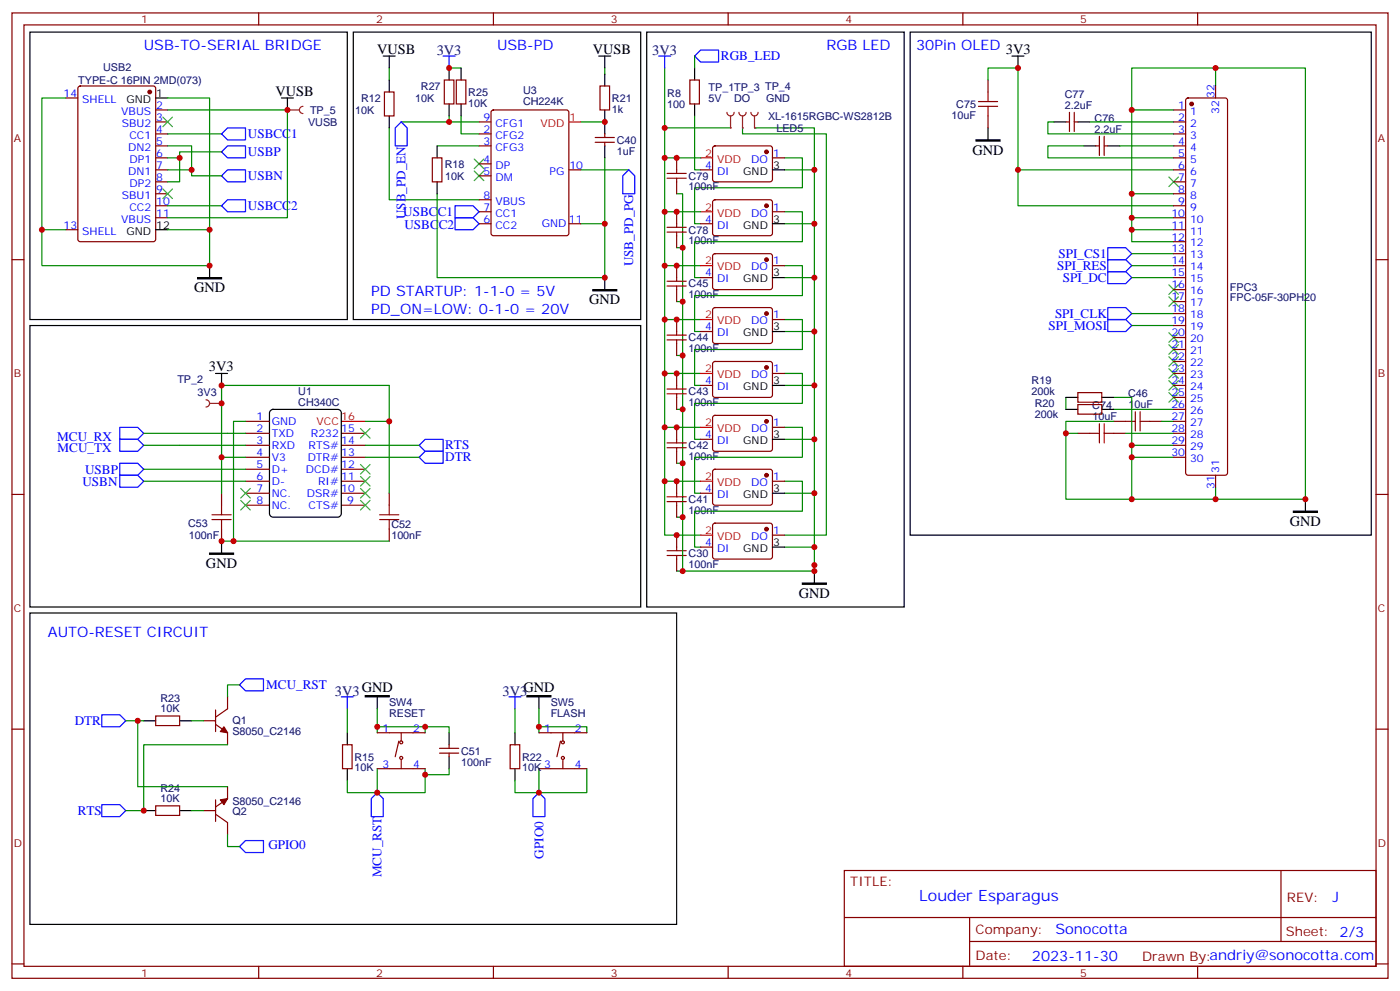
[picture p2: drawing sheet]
<svg xmlns="http://www.w3.org/2000/svg" width="412mm" height="292mm" viewBox="0 0 412 292" stroke-linecap="round" stroke-linejoin="round" font-family="sans-serif">
<g fill="none" stroke="#870000" stroke-width=".35">
<path d="M3.5 3.8h405.4v284.3h-405.4zM7.1 7.3h398.2v277.3h-398.2zM76.2 3.8v3.5M145.3 3.8v3.5M214.5 3.8v3.5M283.6 3.8v3.5M352.8 3.8v3.5M3.5 76.5h3.6M405.3 76.5h3.6M3.5 145.6h3.6M405.3 145.6h3.6M3.5 214.8h3.6"/>
<path d="M405.3 214.8h3.6M248.7 256.4h156.6v28.2h-156.6zM377.3 256.4v20.9M248.7 270.2h156.5M285.6 277.3h119.6M285.6 270.2v14.2M3.5 283.9h3.6M76.2 284.6v3.5M145.3 284.6v3.5M214.5 284.6v3.5M283.6 284.6v3.5M352.8 284.6v3.5"/>
<path d="M405.3 283.9h3.6"/>
</g>
<path d="M60.7 117.8a1.06 1.06 0 0 1 1 1 1.06 1.06 0 0 1-1 1.1M61.7 118.8h3.6" fill="none" stroke="#8c2424" stroke-width=".35"/>
<circle cx="65.3" cy="118.8" r=".18" fill="#8c2424"/>
<g fill="none" stroke="#870000" stroke-width=".35">
<path d="M19.4 28.9h3.5M23.2 25.5l.4-.2h21.6l.6 .5 .1 44.7-.5 .6-21.8 .1-.6-.5-.1-44.7zM45.9 32.4h3.5M45.9 35.9h3.5M45.9 39.4h3.5M203.2 23.6h2.8v7h-2.8zM291 23.6v3.5M291 34.1v3.6M314 35.9h1M315 33.1v5.6M316.4 35.9h1.1M316.4 33.1v5.6"/>
<path d="M345.7 32.4h3.5M345.7 35.9h3.5M345.7 39.4h3.5M349.5 29.1l.5-.2h10.9l.5 .2 .2 .5v109.7l-.2 .5-.5 .2h-10.9l-.5-.3-.3-.4v-109.7zM358.1 25.3v3.6M45.9 43h3.5M45.9 46.5h3.5M45.9 50h3.5M45.9 53.6h3.5M45.9 57.1h3.5M199.3 46.5v3.5M199.3 53.6v3.5"/>
<path d="M206.4 50h3.5M210.1 59l.5-.2 16.5 .1 .4 .6v9.5l-.7 .4h-16.5l-.4-.7v-9.2zM210.1 43.2l.5-.2h16.5l.4 .7v9.4l-.7 .5-16.5-.1-.4-.7v-9.1zM227.5 46.5h3.6M322.8 43h1M323.8 40.1v5.7M325.3 43h1M325.3 40.1v5.7M345.7 43h3.5M345.7 46.5h3.5M345.7 50h3.5M345.7 53.6h3.5"/>
<path d="M345.7 57.1h3.5M19.4 67.7h3.5M45.9 60.6h3.5M45.9 64.1h3.5M199.3 62.4v3.5M199.3 69.4v3.6M199.3 78.2v3.6M206.4 65.9h3.5M210.1 74.9l.5-.2 16.5 .1 .4 .6v9.5l-.7 .4-16.5-.1-.4-.6v-9.2zM227.5 78.2h3.6M227.5 62.4h3.6M345.7 60.6h3.5"/>
<path d="M345.7 64.1h3.5M345.7 67.7h3.5M345.7 71.2h3.5M345.7 74.7h3.5M345.7 78.2h3.5M199.3 85.3v3.5M199.3 94.1v3.5M206.4 81.8h3.5M206.4 97.6h3.5M210.1 90.8l.5-.2h16.5l.4 .7v9.4l-.7 .5-16.5-.1-.4-.6v-9.2zM227.5 94.1h3.6M345.7 81.8h3.5"/>
<path d="M345.7 85.3h3.5M345.7 88.8h3.5M345.7 92.4h3.5M345.7 95.9h3.5M345.7 99.4h3.5M199.3 101.2v3.5M199.3 110v3.5M199.3 117.1v3.5M206.4 113.5h3.5M210.1 106.7l.5-.2h16.5l.4 .7v9.4l-.7 .5-16.5-.1-.4-.7v-9.1zM227.5 110h3.6M317.5 115.6h7.1v2.9h-7.1z"/>
<path d="M317.5 119.2h7.1v2.8h-7.1zM345.7 102.9h3.5M345.7 106.5h3.5M345.7 110h3.5M345.7 113.5h3.5M345.7 117.1h3.5M72.3 127.6h7.1M72.3 131.2h7.1M72.3 134.7h7.1M72.3 138.2h7.1M72.3 124.1h7.1M100.5 127.6h7.1"/>
<path d="M100.5 131.2h7.1M100.5 134.7h7.1M100.5 138.2h7.1M199.3 125.9v3.5M199.3 132.9v3.6M206.4 129.4h3.5M210.1 138.4l.5-.2 16.5 .1 .4 .6v9.5l-.7 .4-16.5-.1-.4-.6v-9.2zM210.1 122.5l.5-.2 16.5 .1 .4 .6v9.5l-.7 .4h-16.5l-.4-.7v-9.2zM227.5 125.9h3.6M317.5 127.6h3.5M328.1 127.6h3.5M328.1 124.1h3.5"/>
<path d="M338.7 124.1h3.5M345.7 127.6h3.5M345.7 131.2h3.5M345.7 134.7h3.5M345.7 124.1h3.5M345.7 120.6h3.5M358.1 140v3.5M65.3 145.3v3.5M65.3 155.9v3.5M72.3 141.7h7.1M72.3 145.3h7.1M72.3 148.8h7.1"/>
<path d="M100.5 141.7h7.1M100.5 145.3h7.1M100.5 148.8h7.1M114.7 145.3v3.5M114.7 155.9v3.5M199.3 141.7v3.6M199.3 148.8v3.5M199.3 157.6v3.5M206.4 145.3h3.5M210.1 154.3l.5-.2h16.5l.4 .7v9.4l-.7 .5-16.5-.1-.4-.6v-9.2zM227.5 141.7h3.6M227.5 157.6h3.6"/>
<path d="M199.3 164.7v3.5M206.4 161.1h3.5M45.9 210.9h7v2.8h-7zM60 212.3h3.5M63.5 213.4l3.5 2.4v3.6M63.5 209.1v6.4M67 205.2v3.6l-3.5 2.4M100.9 219.4h2.8v7h-2.8zM111.1 215.8h14.1M117.5 218.3l-1.1 4.6M118.2 215.8v2.5M132.3 219.4v1"/>
<path d="M150.3 219.4h2.8v7h-2.8zM158.7 215.8h14.2M165.1 218.3l-1.1 4.6M165.8 215.8v2.5M45.9 237.3h7v2.9h-7zM60 238.8h3.5M63.5 239.8l3.5 2.5v3.5M63.5 235.6v6.3M67 231.7v3.5l-3.5 2.5M111.1 226.4h14.1M118.2 223.9v2.5M129.5 221.8h5.6"/>
<path d="M129.5 220.4h5.6M132.3 221.8v1.1M158.7 226.4h14.2M165.8 223.9v2.5"/>
<circle cx="118.2" cy="218.7" r=".44"/>
<circle cx="165.8" cy="218.7" r=".44"/>
<circle cx="118.2" cy="223.2" r=".44"/>
<circle cx="165.8" cy="223.2" r=".44"/>
</g>
<g fill="#870000" stroke="#870000" stroke-width=".35">
<path d="M66 214.1l1 1.7-2.1-.3z"/>
<path d="M64.9 235.6l2.1-.4-1 1.8z"/>
<circle cx="44.1" cy="27.1" r=".53"/>
<circle cx="351" cy="30.6" r=".53"/>
<circle cx="225.8" cy="155.9" r=".53"/>
<circle cx="225.8" cy="140" r=".53"/>
<circle cx="225.8" cy="124.1" r=".53"/>
<circle cx="225.8" cy="108.2" r=".53"/>
<circle cx="225.8" cy="92.4" r=".53"/>
<circle cx="225.8" cy="76.5" r=".53"/>
<circle cx="225.8" cy="60.6" r=".53"/>
<circle cx="225.8" cy="44.7" r=".53"/>
</g>
<g fill="none" stroke="#000" stroke-width=".35">
<path d="M268.1 9.5h135.8v148.1h-135.8zM298.1 16.5h3.5M299.9 16.5v3.5M45.9 28.9h3.5M204.6 20v3.6M204.6 30.6v3.5M291 37.7v3.5M310.4 35.9h3.6M317.5 35.9h3.5M227.5 50h3.6M319.3 43h3.5M326.3 43h3.5"/>
<path d="M45.9 67.7h3.5M227.5 65.9h3.6M8.8 95.9h179.9v82.9h-179.9zM227.5 97.6h3.6M227.5 81.8h3.6M63.5 110h3.5M65.3 110v3.5M227.5 113.5h3.6M314 117.1h3.5M324.6 117.1h3.5M79.6 121l.8-.4h19.1l.8 .4 .2 .6v29.7l-.4 .8-.6 .2h-19.1l-.8-.5-.2-.5v-29.7zM227.5 129.4h3.6"/>
<path d="M314 120.6h3.5M324.6 120.6h3.5M65.3 159.4v3.5M227.5 145.3h3.6M384.5 147v3.6M227.5 161.1h3.6M239.9 168.2v3.5M8.8 180.6h190.5v91.7h-190.5zM42.3 212.3h3.6M52.9 212.3h3.5M102.3 215.8v3.6M111.1 205.2v3.6"/>
<path d="M132.3 215.8v3.6M151.7 215.8v3.6M158.7 205.2v3.6M42.3 238.8h3.6M52.9 238.8h3.5M102.3 226.4v3.5M132.3 222.9v3.5M151.7 226.4v3.5"/>
</g>
<g fill="none" stroke="#00f" stroke-width=".35">
<path d="M204.6 16.5l1.8-1.8h5.3v3.6h-5.3zM326.3 76.5h5.3l1.8 1.7-1.8 1.8h-5.3zM326.3 73h5.3l1.8 1.7-1.8 1.8h-5.3zM326.3 94.1h5.3l1.8 1.8-1.8 1.7h-5.3zM326.3 90.6h5.3l1.8 1.8-1.8 1.7h-5.3zM326.3 80h5.3l1.8 1.8-1.8 1.7h-5.3zM35.3 136.5h5.3l1.7 1.7-1.7 1.8h-5.3zM35.3 140h5.3l1.7 1.7-1.7 1.8h-5.3zM35.3 129.4h5.3l1.7 1.8-1.7 1.7h-5.3zM35.3 125.9h5.3l1.7 1.7-1.7 1.8h-5.3zM123.5 134.7l1.7-1.8h5.3v3.6h-5.3zM123.5 131.2l1.7-1.8h5.3v3.5h-5.3z"/>
<path d="M30 210.5h5.3l1.7 1.8-1.7 1.8h-5.3zM70.6 201.7l1.7-1.7h5.3v3.5h-5.3zM100.5 205.2h3.6M102.3 205.2v3.6M149.9 205.2h3.6M151.7 205.2v3.6M30 237h5.3l1.7 1.8-1.7 1.7h-5.3zM111.1 233.5l1.8 1.7v5.3h-3.5v-5.3zM158.7 233.5l1.8 1.7v5.3h-3.5v-5.3zM70.6 249.3l1.7-1.7h5.3v3.5h-5.3z"/>
</g>
<g fill="none" stroke="#008700" stroke-width=".35">
<path d="M204.6 16.5v3.5M195.8 37.7v24.7h10.6M195.8 20v17.7h19.4M204.6 34.1v15.9h1.8M218.7 37.7v1.7h24.7v118.2h-12.3M222.2 37.7h17.7v12.3M291 23.6v-3.6h8.9v30h45.8M310.4 35.9h-1.7v3.5h37M321 35.9h24.7M333.4 32.4v24.7h12.3M358.1 25.3v-5.3h-24.7v12.4h12.3M358.1 20h26.4v127h-26.4v-3.5"/>
<path d="M195.8 46.5h10.6M199.3 57.1h1.8v111.1h38.8v-1.8M231.1 50h8.8v111.1h-8.8M231.1 46.5h5.3v8.8h-31.8v10.6h1.8M299.9 50v10.6h45.8M319.3 43h-10.6v3.5h37M329.8 43h15.9M333.4 57.1v7h12.3M195.8 78.2v15.9h10.6M195.8 62.4v15.8h10.6M199.3 73h1.8M231.1 65.9h8.8"/>
<path d="M231.1 78.2h5.3v8.9h-31.8v10.5h1.8M231.1 62.4h5.3v8.8h-31.8v10.6h1.8M333.4 67.7v3.5h12.3M333.4 64.1v3.6h12.3M333.4 78.2h12.3M333.4 74.7h12.3M195.8 94.1v15.9h10.6M199.3 88.8h1.8M231.1 94.1h5.3v8.8h-31.8v10.6h1.8M231.1 81.8h8.8M231.1 97.6h8.8M333.4 95.9h12.3"/>
<path d="M333.4 92.4h12.3M333.4 81.8h12.3M195.8 110v15.9h10.6M199.3 104.7h1.8M231.1 110h5.3v8.8h-31.8v10.6h1.8M231.1 113.5h8.8M314 117.1v3.5M328.1 117.1h5.3v14.1M42.3 127.6h30M42.3 131.2h30M42.3 138.2h30M65.3 134.7v10.6"/>
<path d="M72.3 124.1h-3.5v35.3M107.6 124.1h7.1v-10.6h-49.4v21.2h7M107.6 131.2h15.9M107.6 134.7h15.9M114.7 124.1v21.2M195.8 125.9v15.8h10.6M199.3 120.6h1.8M199.3 136.5h1.8M231.1 125.9h5.3v8.8h-31.8v10.6h1.8M231.1 129.4h8.8M317.5 127.6h-3.5v19.4h19.4M328.1 124.1h-14.1v3.5"/>
<path d="M328.1 120.6h17.6M331.6 127.6h14.1M342.2 124.1h3.5M345.7 131.2h-12.3v3.5M345.7 134.7h-12.3v12.3h24.7M42.3 141.7h30M65.3 159.4h49.4M195.8 141.7v15.9h10.6M199.3 152.3h1.8M231.1 141.7h5.3v8.9h-31.8v10.5h1.8M231.1 145.3h8.8M199.3 168.2h1.8"/>
<path d="M239.9 161.1v7.1M37 212.3h5.3M40.6 212.3v19.4h26.4M56.4 212.3h3.6M67 219.4h-24.7v19.4h-5.3M70.6 201.7h-3.6v3.5M102.3 208.8v7M111.1 214.1h14.1v1.7M111.1 208.8v7M125.2 214.1h7.1v1.7M151.7 208.8v7M158.7 214.1h14.2v1.7"/>
<path d="M158.7 208.8v7M56.4 238.8h3.6M102.3 229.9v3.6h8.8M111.1 226.4v7.1h14.1v-7.1M132.3 226.4v1.8h-7.1M151.7 229.9v3.6h7M158.7 226.4v7.1h14.2v-7.1M67 245.8v3.5h3.6"/>
</g>
<path d="M287.5 41.2h7.1v.4h-7.1zM381 150.6h7.1v.3h-7.1zM61.7 162.9h7.1v.4h-7.1zM236.4 171.7h7v.4h-7zM107.6 204.9h7.1v.3h-7.1zM155.2 204.9h7.1v.3h-7.1z" fill="#000" stroke="#000" stroke-width=".35"/>
<path d="M206.4 46.5h3.5M206.4 78.2h3.5M206.4 62.4h3.5M206.4 94.1h3.5M206.4 110h3.5M100.5 124.1h7.1M206.4 125.9h3.5M206.4 157.6h3.5M206.4 141.7h3.5" fill="none" stroke="#f00" stroke-width=".35"/>
<g fill="none" stroke="#a10000" stroke-width=".35">
<path d="M288.2 31.3h5.7M288.2 29.9h5.7M291 27.1v2.8M291 31.3v2.8M196.5 52.5h5.6M196.5 51.1h5.6M199.3 50v1.1M199.3 52.5v1.1M196.5 68.4h5.6M196.5 67h5.6M199.3 65.9v1.1M199.3 68.4v1"/>
<path d="M196.5 98.7h5.6M196.5 84.2h5.6M196.5 82.8h5.6M199.3 81.8v1M199.3 84.2v1.1M199.3 97.6v1.1M196.5 116h5.6M196.5 114.6h5.6M196.5 100.1h5.6M199.3 100.1v1.1M199.3 113.5v1.1M199.3 116v1.1"/>
<path d="M196.5 131.9h5.6M196.5 130.5h5.6M199.3 129.4v1.1M199.3 131.9v1M321 127.6h2.8M323.8 124.8v5.7M325.3 127.6h2.8M325.3 124.8v5.7M331.6 124.1h2.8M334.4 121.3v5.6M335.8 124.1h2.9M335.8 121.3v5.6"/>
<path d="M62.4 153h5.7M62.4 151.6h5.7M65.3 148.8v2.8M65.3 153v2.9M111.8 153h5.7M111.8 151.6h5.7M114.7 148.8v2.8M114.7 153v2.9M196.5 147.7h5.6M196.5 146.3h5.6M199.3 145.3v1M199.3 147.7v1.1"/>
<path d="M196.5 163.6h5.6M196.5 162.2h5.6M199.3 161.1v1.1M199.3 163.6v1.1"/>
</g>
<g fill="none" stroke="#3c3" stroke-width=".35">
<path d="M344.3 52.1l2.8 2.9M347.1 52.1l-2.8 2.9M344.3 98l2.8 2.8M344.3 87.4l2.8 2.8M344.3 83.9l2.8 2.8M347.1 98l-2.8 2.8M347.1 87.4l-2.8 2.8M347.1 83.9l-2.8 2.8M344.3 105.1l2.8 2.8M344.3 108.6l2.8 2.8M344.3 112.1l2.8 2.8M344.3 115.6l2.8 2.9"/>
<path d="M344.3 101.5l2.8 2.9M347.1 105.1l-2.8 2.8M347.1 108.6l-2.8 2.8M347.1 112.1l-2.8 2.8M347.1 115.6l-2.8 2.9M347.1 101.5l-2.8 2.9M106.2 126.2l2.8 2.8M106.2 136.8l2.8 2.8M109 126.2l-2.8 2.8M109 136.8l-2.8 2.8M70.9 147.4l2.8 2.8M70.9 143.9l2.8 2.8"/>
<path d="M73.7 147.4l-2.8 2.8M73.7 143.9l-2.8 2.8M106.2 140.3l2.8 2.9M106.2 143.9l2.8 2.8M106.2 147.4l2.8 2.8M109 140.3l-2.8 2.9M109 143.9l-2.8 2.8M109 147.4l-2.8 2.8"/>
</g>
<path d="M214.1 33.1a1.06 1.06 0 0 0 1.1 1 1.06 1.06 0 0 0 1.1-1M215.2 34.1v3.6" fill="none" stroke="#8c2424" stroke-width=".35"/>
<circle cx="215.2" cy="37.7" r=".18" fill="#8c2424"/>
<path d="M217.7 33.1a1.06 1.06 0 0 0 1 1 1.06 1.06 0 0 0 1.1-1M218.7 34.1v3.6" fill="none" stroke="#8c2424" stroke-width=".35"/>
<circle cx="218.7" cy="37.7" r=".18" fill="#8c2424"/>
<path d="M221.2 33.1a1.06 1.06 0 0 0 1.1 1 1.06 1.06 0 0 0 1-1M222.2 34.1v3.6" fill="none" stroke="#8c2424" stroke-width=".35"/>
<circle cx="222.3" cy="37.7" r=".18" fill="#8c2424"/>
<path d="M190.5 9.5h75.8v169.3h-75.8z" fill="none" stroke="#000" stroke-width=".35"/>
<path d="M114.7 20v3.6M178.2 20v1.8" fill="none" stroke="#008700" stroke-width=".35"/>
<path d="M84.7 32.4h3.5M89.3 31.3a1.06 1.06 0 0 0-1.1 1.1 1.06 1.06 0 0 0 1.1 1" fill="none" stroke="#8c2424" stroke-width=".35"/>
<circle cx="84.7" cy="32.4" r=".18" fill="#8c2424"/>
<g fill="none" stroke="#008700" stroke-width=".35">
<path d="M19.4 28.9h-7.1v38.8h7.1M49.4 32.4h35.3v31.7h-35.3M49.4 28.9h12.3v38.8M49.4 39.4h15.9M114.7 37.7v21.1h26.4M132.3 34.1v1.8h-14.1M132.3 20h3.5M132.3 35.9h8.8M135.8 34.1v5.3h5.3M171.1 35.9h7.1M49.4 43h7v8.8h8.9M49.4 50h7"/>
<path d="M49.4 46.5h3.5M65.3 44.7h-12.4v8.9h-3.5M128.8 57.1v24.7h49.4v-15.9h-7.1M128.8 43h12.3M171.1 50h14.1M178.2 46.5v19.4M12.3 67.7v10.5h49.4v-10.5h-12.3M49.4 60.6h15.9"/>
</g>
<path d="M130.5 16.5h3.6M132.3 16.5v3.5M194 16.5h3.6M195.8 16.5v3.5M65.3 39.4l1.7-1.7h5.3v3.5h-5.3zM118.2 35.9l1.7 1.8v5.3h-3.5v-5.3zM65.3 44.7l1.7-1.7h5.3v3.5h-5.3zM67 50h5.3v3.6h-5.3l-1.7-1.8zM185.2 50l1.8 1.8v5.3h-3.6v-5.3zM65.3 60.6l1.7-1.8h5.3v3.6h-5.3zM134.1 60.6h5.2l1.8 1.8-1.8 1.7h-5.2zM134.1 64.1h5.2l1.8 1.8-1.8 1.8h-5.2z" fill="none" stroke="#00f" stroke-width=".35"/>
<g fill="none" stroke="#000" stroke-width=".35">
<path d="M8.8 9.5h93.5v84.6h-93.5zM104.1 9.5h84.6v84.6h-84.6zM112.9 16.5h3.5M114.7 16.5v3.5M176.4 16.5h3.5M178.2 16.5v3.5M82.9 28.9h3.5M84.7 28.9v3.5M114.7 23.6v3.5M114.7 34.1v3.6M132.3 20v3.6M132.3 30.6v3.5"/>
<path d="M135.8 20v3.6M135.8 30.6v3.5M178.2 21.8v3.5M178.2 32.4v7M128.8 43v3.5M128.8 53.6v3.5M178.2 43v3.5M61.7 78.2v3.6M178.2 81.8v3.5"/>
</g>
<g fill="none" stroke="#870000" stroke-width=".35">
<path d="M113.2 27.1h2.9v7h-2.9zM130.9 23.6h2.8v7h-2.8zM134.4 23.6h2.8v7h-2.8zM141.1 39.4h3.5M141.1 35.9h3.5M144.9 32.6l.4-.2h21.6l.6 .4 .1 35.9-.5 .7h-21.8l-.6-.4-.1-35.9zM176.7 25.3h2.9v7.1h-2.9zM178.2 39.4v1.1M127.4 46.5h2.8v7.1h-2.8zM141.1 43h3.5M141.1 48.3h3.5M141.1 51.8h3.5"/>
<path d="M141.1 58.8h3.5M167.6 50h3.5M175.3 41.9h5.7M175.3 40.5h5.7M178.2 41.9v1.1M141.1 65.9h3.5M141.1 62.4h3.5M167.6 65.9h3.5"/>
</g>
<path d="M58.2 81.8h7.1v.3h-7.1zM174.6 85.3h7.1v.4h-7.1z" fill="#000" stroke="#000" stroke-width=".35"/>
<path d="M48 34.5l2.8 2.8M50.8 34.5l-2.8 2.8M48 55.7l2.8 2.8M50.8 55.7l-2.8 2.8M139.7 46.8l2.8 2.9M139.7 50.4l2.8 2.8M142.5 46.8l-2.8 2.9M142.5 50.4l-2.8 2.8" fill="none" stroke="#3c3" stroke-width=".35"/>
<path d="M167.6 35.9h3.5" fill="none" stroke="#f00" stroke-width=".35"/>
<g fill="#c00">
<circle cx="65.3" cy="118.8" r=".88"/>
<circle cx="158.8" cy="233.5" r=".88"/>
<circle cx="111.1" cy="233.5" r=".88"/>
<circle cx="42.3" cy="238.8" r=".88"/>
<circle cx="40.6" cy="212.3" r=".88"/>
<circle cx="158.8" cy="214.1" r=".88"/>
<circle cx="111.1" cy="214.1" r=".88"/>
<circle cx="125.2" cy="214.1" r=".88"/>
<circle cx="125.2" cy="228.2" r=".88"/>
<circle cx="65.3" cy="134.7" r=".88"/>
<circle cx="65.3" cy="159.4" r=".88"/>
<circle cx="114.7" cy="124.1" r=".88"/>
<circle cx="68.8" cy="159.4" r=".88"/>
<circle cx="65.3" cy="113.5" r=".88"/>
<circle cx="333.4" cy="131.2" r=".88"/>
<circle cx="314" cy="127.6" r=".88"/>
<circle cx="333.4" cy="147" r=".88"/>
<circle cx="333.4" cy="134.7" r=".88"/>
<circle cx="333.4" cy="67.7" r=".88"/>
<circle cx="333.4" cy="64.1" r=".88"/>
<circle cx="333.4" cy="57.1" r=".88"/>
<circle cx="333.4" cy="32.4" r=".88"/>
<circle cx="299.9" cy="50" r=".88"/>
<circle cx="358.1" cy="147" r=".88"/>
<circle cx="384.5" cy="147" r=".88"/>
<circle cx="358.1" cy="20" r=".88"/>
<circle cx="299.9" cy="20" r=".88"/>
<circle cx="201.1" cy="168.2" r=".88"/>
<circle cx="239.9" cy="168.2" r=".88"/>
<circle cx="199.3" cy="157.6" r=".88"/>
<circle cx="201.1" cy="152.3" r=".88"/>
<circle cx="201.1" cy="136.5" r=".88"/>
<circle cx="201.1" cy="120.6" r=".88"/>
<circle cx="201.1" cy="104.7" r=".88"/>
<circle cx="201.1" cy="88.8" r=".88"/>
<circle cx="201.1" cy="73" r=".88"/>
<circle cx="239.9" cy="166.4" r=".88"/>
<circle cx="199.3" cy="141.7" r=".88"/>
<circle cx="199.3" cy="125.9" r=".88"/>
<circle cx="199.3" cy="110" r=".88"/>
<circle cx="199.3" cy="94.1" r=".88"/>
<circle cx="199.3" cy="78.2" r=".88"/>
<circle cx="199.3" cy="62.4" r=".88"/>
<circle cx="195.8" cy="141.7" r=".88"/>
<circle cx="195.8" cy="125.9" r=".88"/>
<circle cx="195.8" cy="110" r=".88"/>
<circle cx="195.8" cy="94.1" r=".88"/>
<circle cx="195.8" cy="78.2" r=".88"/>
<circle cx="195.8" cy="62.4" r=".88"/>
<circle cx="239.9" cy="50" r=".88"/>
<circle cx="239.9" cy="161.1" r=".88"/>
<circle cx="239.9" cy="65.9" r=".88"/>
<circle cx="239.9" cy="81.8" r=".88"/>
<circle cx="239.9" cy="97.6" r=".88"/>
<circle cx="239.9" cy="113.5" r=".88"/>
<circle cx="239.9" cy="129.4" r=".88"/>
<circle cx="239.9" cy="145.3" r=".88"/>
<circle cx="199.3" cy="46.5" r=".88"/>
<circle cx="195.8" cy="37.7" r=".88"/>
<circle cx="195.8" cy="46.5" r=".88"/>
<circle cx="132.3" cy="20" r=".88"/>
<circle cx="178.2" cy="35.9" r=".88"/>
<circle cx="178.2" cy="65.9" r=".88"/>
<circle cx="178.2" cy="81.8" r=".88"/>
<circle cx="132.3" cy="35.9" r=".88"/>
<circle cx="56.4" cy="50" r=".88"/>
<circle cx="52.9" cy="46.5" r=".88"/>
<circle cx="84.7" cy="32.4" r=".88"/>
<circle cx="61.7" cy="67.7" r=".88"/>
<circle cx="61.7" cy="78.2" r=".88"/>
<circle cx="12.3" cy="67.7" r=".88"/>
</g>
<text font-size="4.6" fill="#00f" x="270.8" y="265.4">Louder Esparagus</text>
<g font-size="4.2" fill="#00f">
<text x="42.3" y="14.7">USB-TO-SERIAL BRIDGE</text>
<text x="146.4" y="14.7">USB-PD</text>
<text x="243.4" y="14.7">RGB LED</text>
<text x="269.9" y="14.7">30Pin OLED</text>
<text x="109.4" y="87.1">PD STARTUP: 1-1-0 = 5V</text>
<text x="109.4" y="92.4">PD_ON=LOW: 0-1-0 = 20V</text>
<text x="14.1" y="187.6">AUTO-RESET CIRCUIT</text>
<text x="392.5" y="265.7">J</text>
<text x="310.9" y="275.2">Sonocotta</text>
<text x="304" y="283">2023-11-30</text>
</g>
<g font-size="4.2">
<text x="111.1" y="15.8">VUSB</text>
<text x="174.6" y="15.8">VUSB</text>
<text x="296.3" y="15.8">3V3</text>
<text x="81.1" y="28.2">VUSB</text>
<text x="286.5" y="45.5">GND</text>
<text x="57.1" y="86.1">GND</text>
<text x="173.6" y="89.6">GND</text>
<text x="61.5" y="109.3">3V3</text>
<text x="379.9" y="154.9">GND</text>
<text x="60.7" y="167.2">GND</text>
<text x="235.3" y="176.1">GND</text>
<text x="106.5" y="203.8">GND</text>
<text x="154.2" y="203.8">GND</text>
</g>
<g font-size="4.2" fill="#000080">
<text x="128.7" y="16.2">3V3</text>
<text x="192.2" y="16.2">3V3</text>
<text x="98.7" y="205">3V3</text>
<text x="148.1" y="205">3V3</text>
</g>
<g font-size="3.9" fill="#00f">
<text x="212.4" y="17.8">RGB_LED</text>
<text x="73" y="40.6">USBCC1</text>
<text x="73" y="45.9">USBP</text>
<text x="73" y="52.9">USBN</text>
<text x="73" y="61.8">USBCC2</text>
<text x="118.8" y="63.7">USBCC1</text>
<text x="119.5" y="64.6" transform="rotate(-90 119.5 64.6)">USB_PD_EN</text>
<text x="119.1" y="67.3">USBCC2</text>
<text x="311.8" y="76">SPI_CS1</text>
<text x="186.5" y="78.5" transform="rotate(-90 186.5 78.5)">USB_PD_PG</text>
<text x="311.4" y="79.4">SPI_RES</text>
<text x="313.1" y="83.2">SPI_DC</text>
<text x="310.8" y="93.6">SPI_CLK</text>
<text x="308.9" y="97.2">SPI_MOSI</text>
<text x="16.9" y="129.8">MCU_RX</text>
<text x="17" y="133.2">MCU_TX</text>
<text x="131.1" y="135.8">DTR</text>
<text x="131.1" y="132.3">RTS</text>
<text x="24.3" y="143">USBN</text>
<text x="25.1" y="139.6">USBP</text>
<text x="78.4" y="202.8">MCU_RST</text>
<text x="22" y="213.5">DTR</text>
<text x="22.9" y="240">RTS</text>
<text x="79.1" y="250">GPIO0</text>
<text x="160.1" y="252.9" transform="rotate(-90 160.1 252.9)">GPIO0</text>
<text x="112.4" y="258.5" transform="rotate(-90 112.4 258.5)">MCU_RST</text>
</g>
<g font-size="3.9" fill="#800">
<text x="250.5" y="261">TITLE:</text>
<text x="379.1" y="265.7">REV:</text>
<text x="287.4" y="275.2">Company:</text>
<text x="378.7" y="275.8">Sheet: 2/3</text>
<text x="287.4" y="282.9">Date:</text>
<text x="336.4" y="282.9">Drawn By:andriy@sonocotta.com</text>
</g>
<g font-size="3.2" fill="#800">
<text x="41.6" y="6.8">1</text>
<text x="110.8" y="6.8">2</text>
<text x="179.9" y="6.8">3</text>
<text x="249.1" y="6.8">4</text>
<text x="318.2" y="6.8">5</text>
<text x="4.1" y="41.9">A</text>
<text x="405.9" y="41.9">A</text>
<text x="4.1" y="111.1">B</text>
<text x="405.9" y="111.1">B</text>
<text x="4.1" y="180.2">C</text>
<text x="405.9" y="180.2">C</text>
<text x="4.1" y="249.3">D</text>
<text x="405.9" y="249.3">D</text>
<text x="41.6" y="287.6">1</text>
<text x="110.8" y="287.6">2</text>
<text x="179.9" y="287.6">3</text>
<text x="249.1" y="287.6">4</text>
<text x="318.2" y="287.6">5</text>
</g>
<g font-size="3.2" fill="#000080">
<text x="30.4" y="20.9">USB2</text>
<text x="23.1" y="24.7">TYPE-C 16PIN 2MD(073)</text>
<text x="124" y="26.5">R27</text>
<text x="137.9" y="28.2">R25</text>
<text x="154.1" y="27.7">U3</text>
<text x="196.6" y="28.5">R8</text>
<text x="208.7" y="26.9">TP_1TP_3 TP_4</text>
<text x="313.6" y="28.9">C77</text>
<text x="91.3" y="33.5">TP_5</text>
<text x="104.7" y="33.5">10K</text>
<text x="106.3" y="30">R12</text>
<text x="122.3" y="30">10K</text>
<text x="137.9" y="31.5">10K</text>
<text x="154.1" y="31">CH224K</text>
<text x="180.3" y="33.2">1k</text>
<text x="180.3" y="30">R21</text>
<text x="196.6" y="31.8">100</text>
<text x="208.7" y="30">5V</text>
<text x="216.3" y="30">DO</text>
<text x="225.6" y="30">GND</text>
<text x="226.3" y="35.3">XL-1615RGBC-WS2812B</text>
<text x="280.3" y="34.9">10uF</text>
<text x="281.7" y="31.8">C75</text>
<text x="313.6" y="32">2.2uF</text>
<text x="322.5" y="35.9">C76</text>
<text x="90.8" y="37.1">VUSB</text>
<text x="228.7" y="38.8">LED5</text>
<text x="322.5" y="39.1">2.2uF</text>
<text x="181.7" y="45.5">1uF</text>
<text x="181.7" y="42.3">C40</text>
<text x="131" y="49.4">R18</text>
<text x="131.1" y="52.9">10K</text>
<text x="202.8" y="52.9">C79</text>
<text x="202.8" y="56.1">100nF</text>
<text x="202.8" y="72">100nF</text>
<text x="202.8" y="68.8">C78</text>
<text x="202.8" y="87.8">100nF</text>
<text x="202.8" y="84.7">C45</text>
<text x="362.3" y="88.5">FPC-05F-30PH20</text>
<text x="362.3" y="85.6">FPC3</text>
<text x="202.8" y="100.5">C44</text>
<text x="202.8" y="103.7">100nF</text>
<text x="52.3" y="112.9">TP_2</text>
<text x="303.9" y="113.2">R19</text>
<text x="58.2" y="116.7">3V3</text>
<text x="87.9" y="119.5">CH340C</text>
<text x="87.9" y="116.3">U1</text>
<text x="202.8" y="119.6">100nF</text>
<text x="202.8" y="116.4">C43</text>
<text x="303.9" y="116.5">200k</text>
<text x="304.8" y="120">R20</text>
<text x="332.3" y="117.1">C46</text>
<text x="304.8" y="123.2">200k</text>
<text x="321.8" y="120.6">C74</text>
<text x="321.8" y="123.8">10uF</text>
<text x="332.4" y="120.2">10uF</text>
<text x="202.8" y="135.5">100nF</text>
<text x="202.8" y="132.3">C42</text>
<text x="202.8" y="148.2">C41</text>
<text x="55.4" y="155.2">C53</text>
<text x="115.3" y="155.5">C52</text>
<text x="202.8" y="151.3">100nF</text>
<text x="55.6" y="158.8">100nF</text>
<text x="115.3" y="158.8">100nF</text>
<text x="202.8" y="167.2">100nF</text>
<text x="202.8" y="164">C30</text>
<text x="47.3" y="209.8">10K</text>
<text x="47.3" y="206.8">R23</text>
<text x="114.6" y="207.8">SW4</text>
<text x="162.2" y="207.8">SW5</text>
<text x="68.4" y="213.4">Q1</text>
<text x="114.6" y="211.2">RESET</text>
<text x="162.2" y="211.2">FLASH</text>
<text x="68.4" y="216.5">S8050_C2146</text>
<text x="104.4" y="227.2">10K</text>
<text x="104.4" y="224">R15</text>
<text x="135.8" y="225.5">100nF</text>
<text x="135.8" y="222.3">C51</text>
<text x="153.8" y="227.2">10K</text>
<text x="153.8" y="224">R22</text>
<text x="47.3" y="233.2">R24</text>
<text x="47.3" y="236.3">10K</text>
<text x="68.4" y="237">S8050_C2146</text>
<text x="68.4" y="240.2">Q2</text>
</g>
<g font-size="3.2" fill="#00f">
<text x="18.7" y="28.5">14</text>
<text x="357.7" y="28.9" transform="rotate(-90 357.7 28.9)">32</text>
<text x="24.2" y="30.3">SHELL</text>
<text x="35.7" y="33.8">VBUS</text>
<text x="46" y="32">2</text>
<text x="46" y="35.6">3</text>
<text x="142.4" y="35.6">9</text>
<text x="347.1" y="32">1</text>
<text x="347.1" y="35.6">2</text>
<text x="350.6" y="33.8">1</text>
<text x="359.1" y="33.6" transform="rotate(-90 359.1 33.6)">32</text>
<text x="35.9" y="37.3">SBU2</text>
<text x="38.1" y="40.9">CC1</text>
<text x="46" y="39.1">4</text>
<text x="142.4" y="39.1">2</text>
<text x="145.9" y="40.9">CFG2</text>
<text x="145.9" y="37.3">CFG1</text>
<text x="347.1" y="39.1">3</text>
<text x="350.6" y="37.3">2</text>
<text x="350.6" y="40.9">3</text>
<text x="37.7" y="44.4">DN2</text>
<text x="38.2" y="47.9">DP1</text>
<text x="46" y="42.6">5</text>
<text x="46" y="46.1">6</text>
<text x="142.4" y="42.6">3</text>
<text x="142.4" y="47.9">4</text>
<text x="145.9" y="44.4">CFG3</text>
<text x="221.3" y="47.9">DO</text>
<text x="227.7" y="46.1">1</text>
<text x="347.1" y="42.6">4</text>
<text x="347.1" y="46.1">5</text>
<text x="350.6" y="44.4">4</text>
<text x="350.6" y="47.9">5</text>
<text x="37.7" y="51.4">DN1</text>
<text x="46" y="49.7">7</text>
<text x="46" y="53.2">8</text>
<text x="142.4" y="51.4">5</text>
<text x="145.9" y="49.7">DP</text>
<text x="145.9" y="53.2">DM</text>
<text x="161.9" y="51.4">PG</text>
<text x="167.7" y="49.7">10</text>
<text x="207.7" y="49.7">4</text>
<text x="211.2" y="51.4">DI</text>
<text x="347.1" y="49.7">6</text>
<text x="347.1" y="53.2">7</text>
<text x="350.6" y="51.4">6</text>
<text x="35.9" y="58.5">SBU1</text>
<text x="38.2" y="55">DP2</text>
<text x="46" y="56.7">9</text>
<text x="142.4" y="58.5">8</text>
<text x="347.1" y="56.7">8</text>
<text x="350.6" y="55">7</text>
<text x="350.6" y="58.5">8</text>
<text x="35.7" y="65.5">VBUS</text>
<text x="38.1" y="62">CC2</text>
<text x="46" y="60.3">10</text>
<text x="46" y="63.8">11</text>
<text x="142.4" y="65.5">6</text>
<text x="142.4" y="62">7</text>
<text x="145.9" y="63.8">CC1</text>
<text x="145.9" y="60.3">VBUS</text>
<text x="167.6" y="65.5">11</text>
<text x="207.7" y="65.5">4</text>
<text x="221.3" y="63.8">DO</text>
<text x="227.7" y="62">1</text>
<text x="345" y="63.8">10</text>
<text x="347.1" y="60.3">9</text>
<text x="350.6" y="62">9</text>
<text x="350.6" y="65.5">10</text>
<text x="18.7" y="67.3">13</text>
<text x="24.2" y="69.1">SHELL</text>
<text x="145.9" y="67.3">CC2</text>
<text x="159.6" y="67">GND</text>
<text x="211.2" y="67.3">DI</text>
<text x="345" y="67.3">11</text>
<text x="345" y="70.8">12</text>
<text x="350.6" y="69.1">11</text>
<text x="227.7" y="77.9">1</text>
<text x="345" y="74.4">13</text>
<text x="345" y="77.9">14</text>
<text x="350.6" y="72.6">12</text>
<text x="350.6" y="76.1">13</text>
<text x="207.7" y="81.4">4</text>
<text x="211.2" y="83.2">DI</text>
<text x="221.3" y="79.7">DO</text>
<text x="345" y="81.4">15</text>
<text x="350.6" y="79.7">14</text>
<text x="350.6" y="83.2">15</text>
<text x="345" y="84.9">16</text>
<text x="345" y="88.5">17</text>
<text x="350.6" y="86.7">16</text>
<text x="221.3" y="95.5">DO</text>
<text x="227.7" y="93.8">1</text>
<text x="345" y="92">18</text>
<text x="345" y="95.5">19</text>
<text x="350.6" y="90.2">17</text>
<text x="350.6" y="93.8">18</text>
<text x="207.7" y="97.3">4</text>
<text x="211.2" y="99.1">DI</text>
<text x="345" y="99.1">20</text>
<text x="350.6" y="97.3">19</text>
<text x="350.6" y="100.8">20</text>
<text x="345" y="102.6">21</text>
<text x="345" y="106.1">22</text>
<text x="350.6" y="104.4">21</text>
<text x="350.6" y="107.9">22</text>
<text x="207.7" y="113.2">4</text>
<text x="221.3" y="111.4">DO</text>
<text x="227.7" y="109.6">1</text>
<text x="345" y="109.6">23</text>
<text x="345" y="113.2">24</text>
<text x="350.6" y="111.4">23</text>
<text x="211.2" y="114.9">DI</text>
<text x="345" y="116.7">25</text>
<text x="350.6" y="114.9">24</text>
<text x="350.6" y="118.5">25</text>
<text x="75.6" y="123.8">1</text>
<text x="80.1" y="125.2">GND</text>
<text x="227.7" y="125.5">1</text>
<text x="345" y="120.2">26</text>
<text x="345" y="123.8">27</text>
<text x="350.6" y="122">26</text>
<text x="350.6" y="125.5">27</text>
<text x="75.6" y="130.8">3</text>
<text x="75.6" y="127.3">2</text>
<text x="80.1" y="128.7">TXD</text>
<text x="91.6" y="128.7">R232</text>
<text x="100.5" y="127.3">15</text>
<text x="100.5" y="130.8">14</text>
<text x="207.7" y="129">4</text>
<text x="211.2" y="130.8">DI</text>
<text x="221.3" y="127.3">DO</text>
<text x="345" y="127.3">28</text>
<text x="345" y="130.8">29</text>
<text x="350.6" y="129">28</text>
<text x="75.6" y="137.9">5</text>
<text x="75.6" y="134.3">4</text>
<text x="80.1" y="135.7">V3</text>
<text x="80.1" y="132.2">RXD</text>
<text x="90.6" y="135.7">DTR#</text>
<text x="90.9" y="132.2">RTS#</text>
<text x="100.5" y="134.3">13</text>
<text x="100.5" y="137.9">12</text>
<text x="345" y="134.3">30</text>
<text x="350.6" y="132.6">29</text>
<text x="350.6" y="136.1">30</text>
<text x="75.6" y="141.4">6</text>
<text x="80.1" y="142.8">D-</text>
<text x="80.1" y="139.3">D+</text>
<text x="90.1" y="139.3">DCD#</text>
<text x="93.7" y="142.8">RI#</text>
<text x="100.5" y="141.4">11</text>
<text x="221.3" y="143.2">DO</text>
<text x="227.7" y="141.4">1</text>
<text x="359.1" y="139.3" transform="rotate(-90 359.1 139.3)">31</text>
<text x="75.6" y="148.4">8</text>
<text x="75.6" y="144.9">7</text>
<text x="80.1" y="149.9">NC.</text>
<text x="80.1" y="146.3">NC.</text>
<text x="90.4" y="146.3">DSR#</text>
<text x="90.9" y="149.9">CTS#</text>
<text x="100.5" y="144.9">10</text>
<text x="102.3" y="148.4">9</text>
<text x="207.7" y="144.9">4</text>
<text x="211.2" y="146.7">DI</text>
<text x="357.7" y="144" transform="rotate(-90 357.7 144)">31</text>
<text x="207.7" y="160.8">4</text>
<text x="221.3" y="159">DO</text>
<text x="227.7" y="157.3">1</text>
<text x="211.2" y="162.6">DI</text>
<text x="112.6" y="215.5">1</text>
<text x="121.7" y="215.5">2</text>
<text x="160.3" y="215.5">1</text>
<text x="169.3" y="215.5">2</text>
<text x="112.6" y="226.1">3</text>
<text x="121.7" y="226.1">4</text>
<text x="160.3" y="226.1">3</text>
<text x="169.3" y="226.1">4</text>
</g>
<g font-size="3.2">
<text x="46" y="28.5">1</text>
<text x="37.3" y="30.3">GND</text>
<text x="219" y="51.4">GND</text>
<text x="227.7" y="49.7">3</text>
<text x="227.7" y="65.5">3</text>
<text x="37.3" y="69.1">GND</text>
<text x="46" y="67.3">12</text>
<text x="219" y="67.3">GND</text>
<text x="219" y="83.2">GND</text>
<text x="227.7" y="81.4">3</text>
<text x="219" y="99.1">GND</text>
<text x="227.7" y="97.3">3</text>
<text x="227.7" y="113.2">3</text>
<text x="219" y="114.9">GND</text>
<text x="219" y="130.8">GND</text>
<text x="227.7" y="129">3</text>
<text x="219" y="146.7">GND</text>
<text x="227.7" y="144.9">3</text>
<text x="227.7" y="160.8">3</text>
<text x="219" y="162.6">GND</text>
</g>
<g font-size="3.2" fill="#f00">
<text x="167.7" y="35.6">1</text>
<text x="159.2" y="37.3">VDD</text>
<text x="207.7" y="46.1">2</text>
<text x="211.2" y="47.9">VDD</text>
<text x="207.7" y="62">2</text>
<text x="211.2" y="63.8">VDD</text>
<text x="207.7" y="77.9">2</text>
<text x="211.2" y="79.7">VDD</text>
<text x="207.7" y="93.8">2</text>
<text x="211.2" y="95.5">VDD</text>
<text x="207.7" y="109.6">2</text>
<text x="211.2" y="111.4">VDD</text>
<text x="93.2" y="125.2">VCC</text>
<text x="100.5" y="123.8">16</text>
<text x="207.7" y="125.5">2</text>
<text x="211.2" y="127.3">VDD</text>
<text x="207.7" y="141.4">2</text>
<text x="211.2" y="143.2">VDD</text>
<text x="207.7" y="157.3">2</text>
<text x="211.2" y="159">VDD</text>
</g>
</svg>
